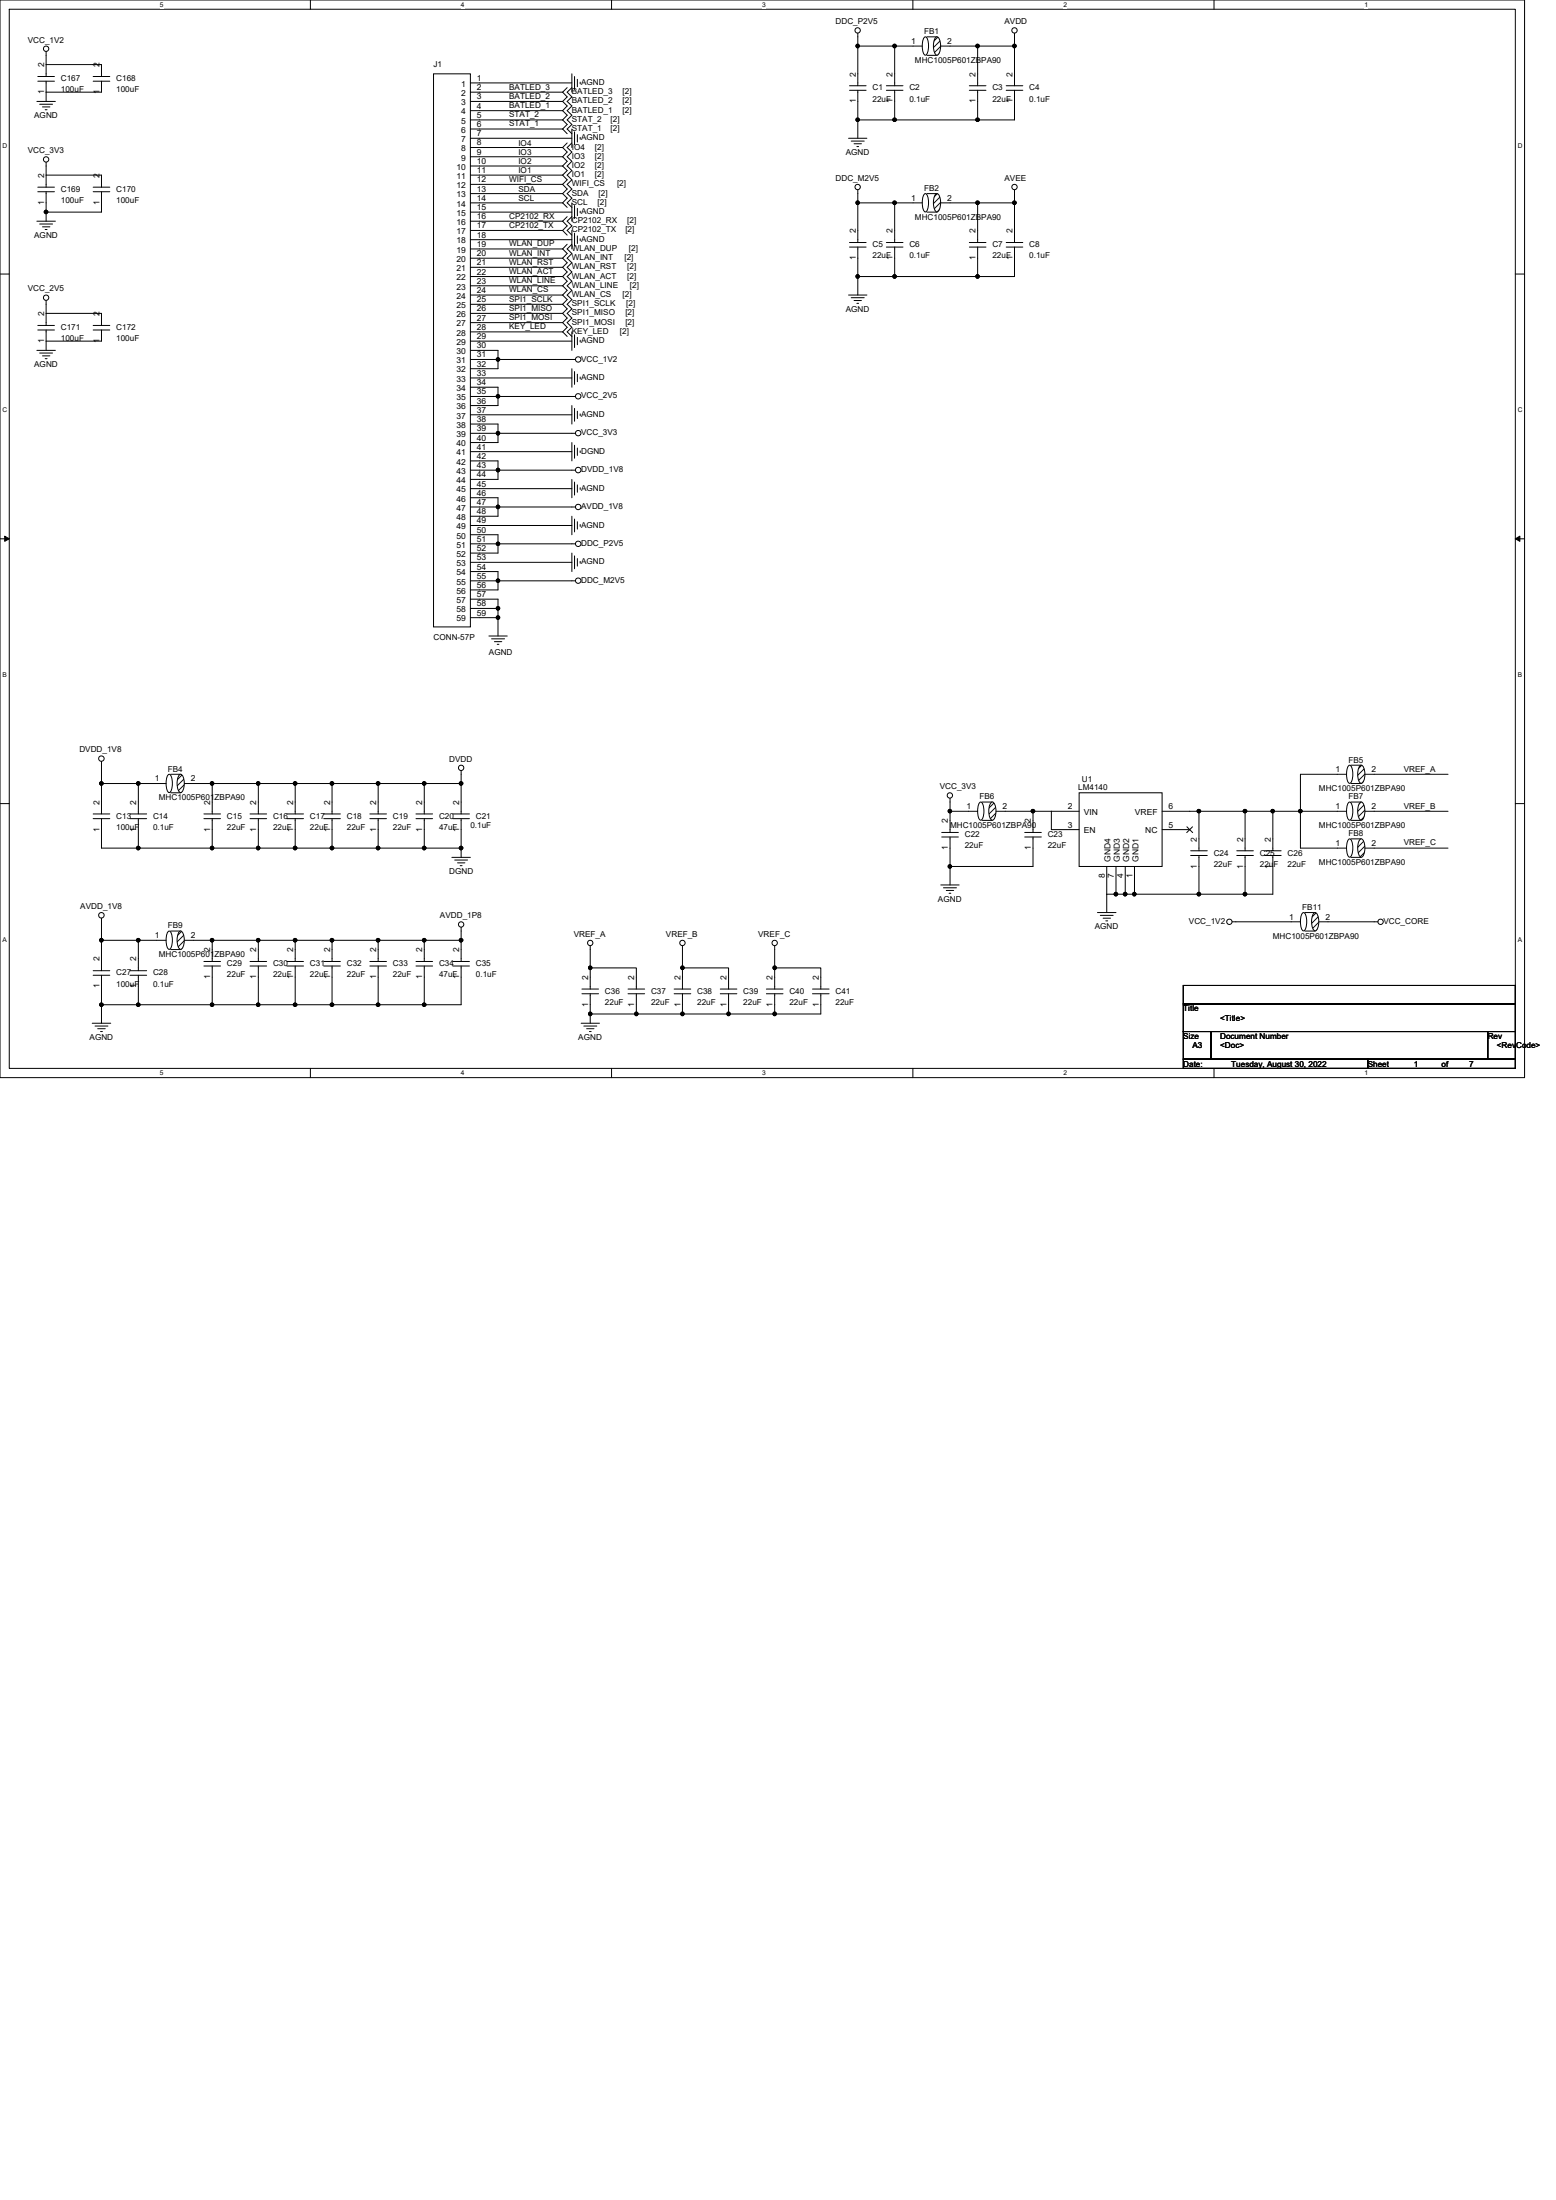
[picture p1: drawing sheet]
<svg xmlns="http://www.w3.org/2000/svg" width="210mm" height="297mm" viewBox="0 0 210 297" stroke-linecap="round" stroke-linejoin="round" font-family="sans-serif">
<path d="M0 0h205.7v145.5h-205.7zM1.2 1.2h203.3v143.1h-203.3z" fill="none" stroke="#000" stroke-width=".13"/>
<g fill="#fff">
<path d="M21.6 .1h.5v1h-.5z"/>
<path d="M21.6 144.4h.5v1h-.5z"/>
</g>
<path d="M41.9 0v1.2M41.9 144.3v1.2" fill="none" stroke="#000" stroke-width=".13"/>
<g fill="#fff">
<path d="M62.2 .1h.5v1h-.5z"/>
<path d="M62.2 144.4h.5v1h-.5z"/>
</g>
<path d="M82.5 0v1.2M82.5 144.3v1.2" fill="none" stroke="#000" stroke-width=".13"/>
<g fill="#fff">
<path d="M102.8 .1h.5v1h-.5z"/>
<path d="M102.8 144.4h.5v1h-.5z"/>
</g>
<path d="M123.2 0v1.2M123.2 144.3v1.2" fill="none" stroke="#000" stroke-width=".13"/>
<g fill="#fff">
<path d="M143.5 .1h.5v1h-.5z"/>
<path d="M143.5 144.4h.5v1h-.5z"/>
</g>
<path d="M163.8 0v1.2M163.8 144.3v1.2" fill="none" stroke="#000" stroke-width=".13"/>
<g fill="#fff">
<path d="M184.1 .1h.5v1h-.5z"/>
<path d="M184.1 144.4h.5v1h-.5z"/>
<path d="M.3 19.1h.7v1h-.7z"/>
<path d="M204.8 19.1h.6v1h-.6z"/>
<path d="M.3 54.9h.7v1h-.7z"/>
<path d="M204.8 54.9h.6v1h-.6z"/>
</g>
<path d="M0 37h1.2M204.5 37h1.2" fill="none" stroke="#000" stroke-width=".13"/>
<g fill="#fff">
<path d="M.3 90.6h.6v1h-.6z"/>
<path d="M204.8 90.6h.6v1h-.6z"/>
</g>
<path d="M0 72.7h1.2M204.5 72.7h1.2" fill="none" stroke="#000" stroke-width=".13"/>
<path d="M.6 72.4l.6 .3-.6 .4zM204.5 72.7l.6-.3v.7z" fill="#000" stroke="#000" stroke-width=".13"/>
<g fill="#fff">
<path d="M.3 126.4h.6v1h-.6z"/>
<path d="M204.8 126.4h.6v1h-.6z"/>
</g>
<g fill="none" stroke="#000" stroke-width=".13">
<path d="M5 13.7h2.5M5.1 10.3h2.2M5.1 11h2.2M5.4 14.1h1.7M5.7 14.4h1M6.1 14.8h.3M6.2 7v.5M6.2 11v1.4M6.2 8.7v1.6M76.5 11.8l-.6 .6 .6 .7-.6 .6 .6 .6-.6 .6 .6 .7-.6 .6 .6 .6-.6 .6 .6 .7M76.5 19.3l-.6 .6 .6 .6-.6 .7 .6 .6-.6 .6 .6 .6-.6 .6 .6 .7-.6 .6 .6 .6-.6 .6 .6 .7-.6 .6 .6 .6M77.2 17.4v2.5"/>
<path d="M77.2 10v2.4M77.2 11.8l-.7 .6 .7 .7-.7 .6 .7 .6-.7 .6 .7 .7-.7 .6 .7 .6-.7 .6 .7 .7M77.2 19.3l-.7 .6 .7 .6-.7 .7 .7 .6-.7 .6 .7 .6-.7 .6 .7 .7-.7 .6 .7 .6-.7 .6 .7 .7-.7 .6 .7 .6M77.5 17.8v1.7M77.5 10.3v1.8M77.9 18.2v1M77.9 10.7v1M78.3 18.5v.3M78.3 11.1v.2M114.5 18.7h2.5M114.9 19h1.7M115.3 19.4h.9"/>
<path d="M115.6 19.8h.3M115.8 4.5v.5M136.9 4.5v.5M5 29.9h2.5M5.1 25.3h2.2M5.1 25.9h2.2M5.4 30.2h1.7M5.7 30.6h1M6.1 31h.3M6.2 21.9v.5M6.2 25.9v1.5M6.2 23.6v1.7"/>
<path d="M76.5 29.3l-.6 .6 .6 .6-.6 .6 .6 .7M76.5 33l-.6 .6 .6 .6-.6 .7 .6 .6-.6 .6 .6 .6-.6 .6 .6 .7-.6 .6 .6 .6-.6 .6 .6 .6-.6 .7 .6 .6-.6 .6 .6 .6-.6 .7 .6 .6-.6 .6 .6 .6M77.2 31.1v2.5M77.2 27.4v2.5M77.2 29.3l-.7 .6 .7 .6-.7 .6 .7 .7M77.2 33l-.7 .6 .7 .6-.7 .7 .7 .6-.7 .6 .7 .6-.7 .6 .7 .7-.7 .6 .7 .6-.7 .6 .7 .6-.7 .7 .7 .6-.7 .6 .7 .6-.7 .7 .7 .6-.7 .6 .7 .6M77.5 31.5v1.7M77.5 27.7v1.8M77.9 31.9v1M77.9 28.1v1M78.3 32.2v.3M78.3 28.5v.2"/>
<path d="M114.5 39.8h2.5M115.8 25.6v.5M135.8 32.7h2.2M135.8 33.4h2.2M136.9 25.6v.5M136.9 33.4v1.5M136.9 31.1v1.6M5 47.3h2.5M5.1 43.9h2.2M5.1 44.6h2.2M5.4 47.7h1.7M5.7 48h1"/>
<path d="M6.1 48.4h.3M6.2 40.6v.5M6.2 44.6v1.5M6.2 42.3v1.6M77.2 59.8v2.4M77.2 54.8v2.5M77.2 49.8v2.5M77.2 44.8v2.5M77.2 53.5h.5M77.2 58.5h.5M77.2 48.5h.5M77.5 55.1v1.8"/>
<path d="M77.5 50.2v1.7M77.5 45.2v1.7M77.9 55.5v1M77.9 50.5v1M77.9 45.6v.9M78.3 55.9v.2M78.3 50.9v.3M78.3 45.9v.3M114.9 40.2h1.7M115.3 40.6h.9M115.6 41h.3M77.2 74.7v2.5"/>
<path d="M77.2 69.7v2.5M77.2 64.7v2.5M77.2 78.4h.5M77.2 73.4h.5M77.2 68.5h.5M77.2 63.5h.5M77.5 75.1v1.7M77.5 70.1v1.7M77.5 60.1v1.8M77.5 65.1v1.7M77.9 75.4v1M77.9 70.4v1"/>
<path d="M77.9 60.5v1M77.9 65.5v1M78.3 75.8v.3M78.3 70.8v.3M78.3 60.9v.2M78.3 65.8v.3M66 85.9h2.5M66.3 86.3h1.8M66.7 86.6h1M67.1 87h.2M0 108.5h1.2M12.6 109.9h2.2"/>
<path d="M12.6 110.5h2.2M13.7 102.8v.5M13.7 110.5v1.5M13.7 108.3v1.6M17.5 109.9h2.3M17.5 110.5h2.3M18.7 110.5v1.5M18.7 108.3v1.6M27.5 109.9h2.3M27.5 110.5h2.3M28.6 110.5v1.5M28.6 108.3v1.6"/>
<path d="M61 115.8h2.5M61.4 116.1h1.7M61.7 116.5h1M62.1 116.9h.3M62.2 104.1v.4M127 119.5h2.4M127.3 119.9h1.8M128.2 107.8v.5M141.9 109.5h3.7M141.9 112h3.7M145.6 107h11.2v10h-11.2zM149.4 117v3.7"/>
<path d="M150.6 117v3.7M151.8 117v3.7M153.1 117v3.7M156.8 112h3.7M156.8 109.5h3.7M160.2 111.6l.8 .8M160.9 111.6l-.8 .8M182 103.4l.1-.1a1.24 1.24 0 0 1 .5 1.2 1.24 1.24 0 0 1-.5 1.3 1.2 1.2 0 0 1-.4-1.3l.1-.8zM182.3 103.3h1.4M182.3 105.8h1.4M204.5 108.5h1.2M12.4 138.2h2.5"/>
<path d="M12.6 131.1h2.2M12.6 131.7h2.2M12.8 138.5h1.8M13.2 138.9h1M13.6 139.3h.2M13.7 124v.5M13.7 131.7v1.5M13.7 129.4v1.7M17.5 131.1h2.3M17.5 131.7h2.3M18.7 131.7v1.5M18.7 129.4v1.7"/>
<path d="M62.2 125.2v.5M78.4 138.2h2.5M78.8 138.5h1.7M79.2 138.9h1M79.5 139.3h.3M79.7 127.7v.5M92.1 127.7v.5M103.4 133.5h2.3M103.4 134.2h2.3M104.5 127.7v.5M104.5 134.2v1.5M104.5 131.9v1.6"/>
<path d="M109.6 133.5h2.3M109.6 134.2h2.3M110.8 134.2v1.5M110.8 131.9v1.6M127.7 120.2h1M128.1 120.6h.2M148.1 123.2h2.5M148.5 123.6h1.7M148.9 124h1M149.2 124.3h.3M159.7 133.1h44.8v2.5h-44.8zM159.7 135.6h44.8v3.7h-44.8z"/>
<path d="M159.7 139.3h3.7v3.7h-3.7zM163.4 139.3h37.4v3.7h-37.4zM166.3 124.5h.5M185.4 124.5h.5M200.8 139.3h3.7v3.7h-3.7zM159.7 143h24.9v1.3h-24.9zM184.6 143h19.9v1.3h-19.9z"/>
<circle cx="6.2" cy="6.6" r=".36"/>
<circle cx="115.7" cy="4.1" r=".36"/>
<circle cx="136.9" cy="4.1" r=".36"/>
<circle cx="6.2" cy="21.5" r=".36"/>
<circle cx="115.7" cy="25.2" r=".36"/>
<circle cx="136.9" cy="25.2" r=".36"/>
<circle cx="6.2" cy="40.2" r=".36"/>
<circle cx="78" cy="53.5" r=".37"/>
<circle cx="78" cy="58.5" r=".37"/>
<circle cx="78" cy="48.5" r=".37"/>
<circle cx="78" cy="63.5" r=".38"/>
<circle cx="78" cy="78.4" r=".37"/>
<circle cx="78" cy="73.4" r=".37"/>
<circle cx="78" cy="68.5" r=".37"/>
<circle cx="13.7" cy="102.4" r=".37"/>
<circle cx="62.2" cy="103.7" r=".36"/>
<circle cx="128.2" cy="107.4" r=".36"/>
<circle cx="13.7" cy="123.6" r=".38"/>
<circle cx="62.2" cy="124.8" r=".36"/>
<circle cx="79.6" cy="127.3" r=".36"/>
<circle cx="92.1" cy="127.3" r=".36"/>
<circle cx="104.5" cy="127.3" r=".36"/>
<circle cx="165.9" cy="124.5" r=".36"/>
<circle cx="186.3" cy="124.5" r=".36"/>
</g>
<path d="M183.5 103.4l.2-.1a1.19 1.19 0 0 1 .5 1.2 1.19 1.19 0 0 1-.5 1.3 1.16 1.16 0 0 1-.5-1.3l.1-.4z" fill-rule="evenodd" fill="#fff"/>
<path d="M183.5 103.4l.2-.1a1.19 1.19 0 0 1 .5 1.2 1.19 1.19 0 0 1-.5 1.3 1.16 1.16 0 0 1-.5-1.3l.1-.4z" fill-rule="evenodd" fill="#000" stroke="#000" stroke-width=".13"/>
<g fill="none" stroke="#000" stroke-width=".13">
<path d="M124.7 26.2l.2-.1a1.24 1.24 0 0 1 .4 1.3 1.29 1.29 0 0 1-.4 1.2 1.24 1.24 0 0 1-.4-1.2l.1-.9zM125.1 28.6h1.3M125.1 26.1h1.3M130.8 32.7h2.3M130.8 33.4h2.3M131.9 33.4v1.5M131.9 31.1v1.6M180.5 104.5h1.2M184.2 104.5h1.2M97.2 133.5h2.2M97.2 134.2h2.2M98.3 134.2v1.5"/>
<path d="M98.3 131.9v1.6"/>
</g>
<path d="M126.3 26.2l.1-.1a1.19 1.19 0 0 1 .5 1.3 1.24 1.24 0 0 1-.5 1.2 1.2 1.2 0 0 1-.4-1.2v-.5z" fill-rule="evenodd" fill="#fff"/>
<path d="M126.3 26.2l.1-.1a1.19 1.19 0 0 1 .5 1.3 1.24 1.24 0 0 1-.5 1.2 1.2 1.2 0 0 1-.4-1.2v-.5z" fill-rule="evenodd" fill="#000" stroke="#000" stroke-width=".13"/>
<path d="M123.2 27.4h1.3M127 27.4h1.2M175.7 123.3l.2-.1a1.24 1.24 0 0 1 .4 1.2 1.29 1.29 0 0 1-.4 1.3 1.24 1.24 0 0 1-.4-1.3l.1-.8zM176.1 125.7h1.4M176.1 123.2h1.4" fill="none" stroke="#000" stroke-width=".13"/>
<path d="M177.3 123.3l.2-.1a1.19 1.19 0 0 1 .5 1.2 1.24 1.24 0 0 1-.5 1.3 1.2 1.2 0 0 1-.5-1.3v-.4z" fill-rule="evenodd" fill="#fff"/>
<path d="M177.3 123.3l.2-.1a1.19 1.19 0 0 1 .5 1.2 1.24 1.24 0 0 1-.5 1.3 1.2 1.2 0 0 1-.5-1.3v-.4z" fill-rule="evenodd" fill="#000" stroke="#000" stroke-width=".13"/>
<g fill="none" stroke="#000" stroke-width=".13">
<path d="M135.8 11.6h2.2M135.8 12.2h2.2M136.9 12.2v1.5M136.9 10v1.6M114.6 32.7h2.3M114.6 33.4h2.3M115.8 33.4v1.5M115.8 31.1v1.6M119.6 32.7h2.3M119.6 33.4h2.3M120.7 33.4v1.5M120.7 31.1v1.6"/>
<path d="M132.2 108.4l.2-.1a1.24 1.24 0 0 1 .4 1.2 1.24 1.24 0 0 1-.4 1.2 1.2 1.2 0 0 1-.5-1.2l.1-.9zM132.5 110.8h1.4M132.5 108.3h1.4M138.3 112.4h2.2M138.3 113h2.2M139.4 113v1.5M139.4 110.8v1.6M166.9 114.9h2.2M166.9 115.5h2.2M168 115.5v1.5M168 113.3v1.6M170.6 114.9h2.3"/>
<path d="M170.6 115.5h2.3M171.8 115.5v1.5M171.8 113.3v1.6M78.5 133.5h2.3M78.5 134.2h2.3M79.7 134.2v1.5M79.7 131.9v1.6M84.8 133.5h2.2M84.8 134.2h2.2M85.9 134.2v1.5M85.9 131.9v1.6M91 133.5h2.2"/>
<path d="M91 134.2h2.2M92.1 134.2v1.5M92.1 131.9v1.6M174.2 124.5h1.3M178 124.5h1.2"/>
</g>
<path d="M133.7 108.4l.2-.1a1.19 1.19 0 0 1 .5 1.2 1.19 1.19 0 0 1-.5 1.2 1.16 1.16 0 0 1-.5-1.2l.1-.5z" fill-rule="evenodd" fill="#fff"/>
<path d="M133.7 108.4l.2-.1a1.19 1.19 0 0 1 .5 1.2 1.19 1.19 0 0 1-.5 1.2 1.16 1.16 0 0 1-.5-1.2l.1-.5z" fill-rule="evenodd" fill="#000" stroke="#000" stroke-width=".13"/>
<g fill="none" stroke="#000" stroke-width=".13">
<path d="M124.7 5.1l.2-.1a1.24 1.24 0 0 1 .4 1.2 1.29 1.29 0 0 1-.4 1.3 1.24 1.24 0 0 1-.4-1.3l.1-.9zM125.1 7.5h1.3M125.1 5h1.3M130.8 11.6h2.3M130.8 12.2h2.3M131.9 12.2v1.5M131.9 10v1.6M127.1 112.4h2.2M127.1 113h2.2M128.2 113v1.5M128.2 110.8v1.6M130.7 109.5h1.2"/>
<path d="M134.4 109.5h1.3M160.7 114.9h2.2M160.7 115.5h2.2M161.8 115.5v1.5M161.8 113.3v1.6"/>
</g>
<path d="M126.3 5.1l.1-.1a1.19 1.19 0 0 1 .5 1.2 1.24 1.24 0 0 1-.5 1.3 1.2 1.2 0 0 1-.4-1.3v-.5z" fill-rule="evenodd" fill="#fff"/>
<path d="M126.3 5.1l.1-.1a1.19 1.19 0 0 1 .5 1.2 1.24 1.24 0 0 1-.5 1.3 1.2 1.2 0 0 1-.4-1.3v-.5z" fill-rule="evenodd" fill="#000" stroke="#000" stroke-width=".13"/>
<g fill="none" stroke="#000" stroke-width=".13">
<path d="M12.6 10.3h2.2M12.6 11h2.2M13.7 11v1.4M13.7 8.7v1.6M58.5 10h5v74.6h-5zM63.5 11.2h1.2M63.5 12.4h1.2M63.5 13.7h1.2M63.5 14.9h1.2M63.5 16.2h1.2M63.5 17.4h1.2M63.5 18.7h1.2"/>
<path d="M63.5 19.9h1.2M114.6 11.6h2.3M114.6 12.2h2.3M115.8 12.2v1.5M115.8 10v1.6M119.6 11.6h2.3M119.6 12.2h2.3M120.7 12.2v1.5M120.7 10v1.6M123.2 6.2h1.3M127 6.2h1.2M12.6 25.3h2.2"/>
<path d="M12.6 25.9h2.2M13.7 25.9v1.5M13.7 23.6v1.7M63.5 22.4h1.2M63.5 23.6h1.2M63.5 24.9h1.2M63.5 26.1h1.2M63.5 27.4h1.2M63.5 28.6h1.2M63.5 29.9h1.2M63.5 31.1h1.2M63.5 32.4h1.2"/>
<path d="M63.5 33.6h1.2M63.5 34.9h1.2M63.5 36.1h1.2M63.5 37.3h1.2M63.5 38.6h1.2M63.5 39.8h1.2M63.5 21.2h1.2M12.6 43.9h2.2M12.6 44.6h2.2M13.7 44.6v1.5M13.7 42.3v1.6M63.5 41.1h1.2"/>
<path d="M63.5 42.3h1.2M63.5 43.6h1.2M63.5 44.8h1.2M63.5 46.1h1.2M63.5 47.3h1.2M63.5 48.5h1.2M63.5 49.8h1.2M63.5 51h1.2M63.5 52.3h1.2M63.5 53.5h1.2M63.5 54.8h1.2M63.5 56h1.2"/>
<path d="M63.5 57.3h1.2M63.5 58.5h1.2M63.5 59.8h1.2M63.5 61h1.2M63.5 62.2h1.2M63.5 63.5h1.2M63.5 64.7h1.2M63.5 66h1.2M63.5 67.2h1.2M63.5 68.5h1.2M63.5 69.7h1.2M63.5 71h1.2"/>
<path d="M63.5 72.2h1.2M63.5 73.4h1.2M63.5 74.7h1.2M63.5 75.9h1.2M63.5 77.2h1.2M63.5 78.4h1.2M63.5 79.7h1.2M63.5 80.9h1.2M63.5 82.1h1.2M63.5 83.4h1.2M43.7 109.9h2.2M43.7 110.5h2.2"/>
<path d="M44.8 110.5v1.5M44.8 108.3v1.6M49.9 109.9h2.3M49.9 110.5h2.3M51 110.5v1.5M51 108.3v1.6M56.1 109.9h2.3M56.1 110.5h2.3M57.3 110.5v1.5M57.3 108.3v1.6M61.1 109.9h2.3M61.1 110.5h2.3"/>
<path d="M62.2 110.5v1.5M62.2 108.3v1.6M182 108.4l.1-.1a1.24 1.24 0 0 1 .5 1.2 1.24 1.24 0 0 1-.5 1.2 1.2 1.2 0 0 1-.4-1.2l.1-.9zM182.3 108.3h1.4M182.3 110.8h1.4M38.7 129.8h2.3M38.7 130.4h2.3M39.8 130.4v1.5M39.8 128.2v1.6M43.7 129.8h2.2M43.7 130.4h2.2M44.8 130.4v1.5"/>
<path d="M44.8 128.2v1.6M49.9 129.8h2.3M49.9 130.4h2.3M51 130.4v1.5M51 128.2v1.6M56.1 129.8h2.3M56.1 130.4h2.3M57.3 130.4v1.5M57.3 128.2v1.6M61.1 129.8h2.3M61.1 130.4h2.3M62.2 130.4v1.5"/>
<path d="M62.2 128.2v1.6"/>
</g>
<path d="M183.5 108.4l.2-.1a1.19 1.19 0 0 1 .5 1.2 1.19 1.19 0 0 1-.5 1.2 1.16 1.16 0 0 1-.5-1.2l.1-.5z" fill-rule="evenodd" fill="#fff"/>
<path d="M183.5 108.4l.2-.1a1.19 1.19 0 0 1 .5 1.2 1.19 1.19 0 0 1-.5 1.2 1.16 1.16 0 0 1-.5-1.2l.1-.5z" fill-rule="evenodd" fill="#000" stroke="#000" stroke-width=".13"/>
<path d="M180.5 109.5h1.2M182 113.4l.1-.1a1.24 1.24 0 0 1 .5 1.2 1.29 1.29 0 0 1-.5 1.2 1.24 1.24 0 0 1-.4-1.2l.1-.9zM182.3 113.3h1.4M182.3 115.8h1.4M184.2 109.5h1.2" fill="none" stroke="#000" stroke-width=".13"/>
<path d="M183.5 113.4l.2-.1a1.19 1.19 0 0 1 .5 1.2 1.24 1.24 0 0 1-.5 1.2 1.2 1.2 0 0 1-.5-1.2l.1-.5z" fill-rule="evenodd" fill="#fff"/>
<path d="M183.5 113.4l.2-.1a1.19 1.19 0 0 1 .5 1.2 1.24 1.24 0 0 1-.5 1.2 1.2 1.2 0 0 1-.5-1.2l.1-.5z" fill-rule="evenodd" fill="#000" stroke="#000" stroke-width=".13"/>
<path d="M180.5 114.5h1.2M184.2 114.5h1.2M22.7 125.8l.1-.1a1.24 1.24 0 0 1 .5 1.2 1.29 1.29 0 0 1-.5 1.3 1.24 1.24 0 0 1-.4-1.3l.1-.8zM23 125.7h1.4M23 128.2h1.4" fill="none" stroke="#000" stroke-width=".13"/>
<path d="M24.2 125.8l.2-.1a1.19 1.19 0 0 1 .5 1.2 1.24 1.24 0 0 1-.5 1.3 1.2 1.2 0 0 1-.5-1.3v-.4z" fill-rule="evenodd" fill="#fff"/>
<path d="M24.2 125.8l.2-.1a1.19 1.19 0 0 1 .5 1.2 1.24 1.24 0 0 1-.5 1.3 1.2 1.2 0 0 1-.5-1.3v-.4z" fill-rule="evenodd" fill="#000" stroke="#000" stroke-width=".13"/>
<g fill="none" stroke="#000" stroke-width=".13">
<path d="M22.7 104.6l.1-.1a1.24 1.24 0 0 1 .5 1.3 1.29 1.29 0 0 1-.5 1.2 1.24 1.24 0 0 1-.4-1.2l.1-.9zM23 104.5h1.4M23 107h1.4M38.7 109.9h2.3M38.7 110.5h2.3M39.8 110.5v1.5M39.8 108.3v1.6M21.2 127h1.2M24.9 127h1.2M33.7 129.8h2.3M33.7 130.4h2.3M34.9 130.4v1.5"/>
<path d="M34.9 128.2v1.6"/>
</g>
<path d="M24.2 104.6l.2-.1a1.19 1.19 0 0 1 .5 1.3 1.24 1.24 0 0 1-.5 1.2 1.2 1.2 0 0 1-.5-1.2v-.5z" fill-rule="evenodd" fill="#fff"/>
<g fill="#000" stroke="#000" stroke-width=".13">
<path d="M24.2 104.6l.2-.1a1.19 1.19 0 0 1 .5 1.3 1.24 1.24 0 0 1-.5 1.2 1.2 1.2 0 0 1-.5-1.2v-.5z" fill-rule="evenodd"/>
<circle cx="115.7" cy="6.2" r=".24"/>
<circle cx="115.7" cy="16.2" r=".23"/>
<circle cx="120.7" cy="6.2" r=".24"/>
<circle cx="120.7" cy="16.2" r=".24"/>
<circle cx="131.9" cy="6.2" r=".24"/>
<circle cx="131.9" cy="16.2" r=".24"/>
<circle cx="136.9" cy="6.2" r=".24"/>
<circle cx="6.2" cy="28.6" r=".24"/>
<circle cx="115.7" cy="27.4" r=".24"/>
<circle cx="115.7" cy="37.3" r=".24"/>
<circle cx="120.7" cy="27.4" r=".24"/>
<circle cx="120.7" cy="37.3" r=".24"/>
<circle cx="131.9" cy="27.4" r=".24"/>
<circle cx="131.9" cy="37.3" r=".24"/>
<circle cx="136.9" cy="27.4" r=".24"/>
<circle cx="67.2" cy="58.5" r=".24"/>
<circle cx="67.2" cy="48.5" r=".23"/>
<circle cx="67.2" cy="53.5" r=".23"/>
<circle cx="67.2" cy="68.4" r=".24"/>
<circle cx="67.2" cy="63.5" r=".24"/>
<circle cx="67.2" cy="73.4" r=".23"/>
<circle cx="67.2" cy="78.4" r=".23"/>
<circle cx="67.2" cy="83.4" r=".24"/>
<circle cx="67.2" cy="82.1" r=".24"/>
<circle cx="13.7" cy="105.8" r=".24"/>
<circle cx="18.7" cy="105.8" r=".24"/>
<circle cx="18.7" cy="114.5" r=".24"/>
<circle cx="28.6" cy="114.5" r=".24"/>
<circle cx="28.6" cy="105.8" r=".24"/>
<circle cx="34.8" cy="114.5" r=".24"/>
<circle cx="34.8" cy="105.8" r=".24"/>
<circle cx="39.8" cy="114.5" r=".24"/>
<circle cx="39.8" cy="105.8" r=".24"/>
<circle cx="44.8" cy="114.5" r=".24"/>
<circle cx="44.8" cy="105.8" r=".24"/>
<circle cx="51" cy="114.5" r=".24"/>
<circle cx="51" cy="105.8" r=".24"/>
<circle cx="57.2" cy="114.5" r=".24"/>
<circle cx="57.2" cy="105.8" r=".24"/>
<circle cx="62.2" cy="105.8" r=".24"/>
<circle cx="62.2" cy="114.5" r=".24"/>
<circle cx="128.2" cy="109.5" r=".23"/>
<circle cx="128.2" cy="117" r=".23"/>
<circle cx="139.4" cy="109.5" r=".24"/>
<circle cx="161.8" cy="109.5" r=".24"/>
<circle cx="168" cy="109.5" r=".24"/>
<circle cx="171.7" cy="109.5" r=".23"/>
<circle cx="175.5" cy="109.5" r=".24"/>
<circle cx="13.7" cy="126.9" r=".24"/>
<circle cx="13.7" cy="135.7" r=".24"/>
<circle cx="18.7" cy="126.9" r=".24"/>
<circle cx="18.7" cy="135.7" r=".24"/>
<circle cx="28.6" cy="126.9" r=".24"/>
<circle cx="28.6" cy="135.7" r=".23"/>
<circle cx="34.8" cy="126.9" r=".24"/>
<circle cx="34.8" cy="135.7" r=".23"/>
<circle cx="39.8" cy="126.9" r=".24"/>
<circle cx="39.8" cy="135.7" r=".24"/>
<circle cx="44.8" cy="126.9" r=".24"/>
<circle cx="44.8" cy="135.7" r=".24"/>
<circle cx="51" cy="126.9" r=".24"/>
<circle cx="51" cy="135.7" r=".24"/>
<circle cx="57.2" cy="126.9" r=".24"/>
<circle cx="57.2" cy="135.7" r=".24"/>
<circle cx="62.2" cy="126.9" r=".24"/>
<circle cx="79.6" cy="136.9" r=".24"/>
<circle cx="79.6" cy="130.7" r=".24"/>
<circle cx="85.9" cy="136.9" r=".24"/>
<circle cx="92.1" cy="130.7" r=".24"/>
<circle cx="92.1" cy="136.9" r=".24"/>
<circle cx="98.3" cy="136.9" r=".24"/>
<circle cx="104.5" cy="130.7" r=".24"/>
<circle cx="104.5" cy="136.9" r=".24"/>
<circle cx="150.6" cy="120.7" r=".24"/>
<circle cx="151.8" cy="120.7" r=".24"/>
<circle cx="153.1" cy="120.7" r=".24"/>
<circle cx="161.8" cy="120.7" r=".24"/>
<circle cx="168" cy="120.7" r=".24"/>
</g>
<g fill="none" stroke="#000" stroke-width=".13">
<path d="M6.2 7.5v1.2h7.5M13.7 12.4h-7.5v1.3M64.7 11.2h12.5M64.7 12.4h11.2M64.7 13.7h11.2M64.7 14.9h11.2M64.7 16.2h11.2M64.7 17.4h11.2M64.7 18.7h12.5M64.7 19.9h11.2M115.8 5v1.2M115.8 6.2v3.8"/>
<path d="M115.8 13.7v2.5M115.8 16.2v2.5M115.8 6.2h4.9M115.8 16.2h4.9M120.7 6.2h2.5M120.7 6.2v3.8M120.7 16.2h11.2M120.7 13.7v2.5M128.2 6.2h3.7M131.9 6.2v3.8M131.9 6.2h5M131.9 13.7v2.5"/>
<path d="M136.9 6.2v3.8M136.9 5v1.2M136.9 13.7v2.5h-5M6.2 22.4v1.2h7.5M6.2 28.6v1.3M6.2 27.4v1.2h7.5v-1.2M64.7 21.2h11.2M64.7 22.4h11.2M64.7 23.6h11.2M64.7 24.9h11.2M64.7 26.1h11.2M64.7 27.4h11.2"/>
<path d="M64.7 28.6h12.5M64.7 29.9h11.2M64.7 31.1h11.2M64.7 32.4h12.5M64.7 33.6h11.2M64.7 34.9h11.2M64.7 36.1h11.2M64.7 37.3h11.2M64.7 38.6h11.2M64.7 39.8h11.2M115.8 26.1v1.3M115.8 27.4v3.7"/>
<path d="M115.8 27.4h4.9M115.8 34.9v2.4M115.8 37.3v2.5M115.8 37.3h4.9M120.7 27.4h2.5M120.7 27.4v3.7M120.7 37.3h11.2M120.7 34.9v2.4M128.2 27.4h3.7M131.9 27.4v3.7M131.9 34.9v2.4M131.9 27.4h5"/>
<path d="M136.9 26.1v1.3M136.9 27.4v3.7M136.9 34.9v2.4h-5M6.2 41.1v1.2h7.5M13.7 46.1h-7.5v1.2M64.7 56h12.5M64.7 51h12.5M64.7 46.1h12.5M64.7 41.1h11.2M64.7 42.3h11.2M64.7 43.6h11.2M64.7 44.8h11.2"/>
<path d="M64.7 58.5h2.5M64.7 57.3h2.5v1.2M64.7 53.5h2.5v1.3h-2.5M64.7 52.3h2.5v1.2h10M64.7 48.5h2.5v1.3h-2.5M64.7 47.3h2.5v1.2h10M67.2 58.5h10M67.2 58.5v1.3h-2.5M64.7 75.9h12.5M64.7 71h12.5M64.7 61h12.5M64.7 66h12.5"/>
<path d="M64.7 78.4h2.5v1.3h-2.5M64.7 77.2h2.5v1.2h10M64.7 73.4h2.5M64.7 72.2h2.5v1.2M64.7 68.5h2.5v1.2h-2.5M64.7 67.2h2.5v1.3h10M64.7 63.5h2.5v1.2h-2.5M64.7 62.2h2.5v1.3h10M67.2 73.4h10M67.2 73.4v1.3h-2.5M64.7 82.1h2.5v1.3M64.7 83.4h2.5v2.5"/>
<path d="M64.7 80.9h2.5v1.2M13.7 105.8h5M13.7 103.3v2.5M13.7 105.8v2.5M13.7 112v2.5h5M18.7 105.8v2.5M18.7 112v2.5M18.7 105.8h3.7M18.7 114.5h9.9M24.9 105.8h3.7M28.6 105.8h6.3M28.6 114.5h6.3"/>
<path d="M28.6 105.8v2.5M28.6 112v2.5M33.7 109.9h2.3M33.7 110.5h2.3M34.9 105.8h4.9M34.9 114.5h4.9M34.9 110.5v4M34.9 105.8v4.1M39.8 105.8h5M39.8 114.5h5M39.8 105.8v2.5M39.8 112v2.5"/>
<path d="M44.8 112v2.5M44.8 105.8h6.2M44.8 105.8v2.5M44.8 114.5h6.2M51 105.8v2.5M51 105.8h6.3M51 112v2.5M51 114.5h6.3M57.3 114.5h4.9M57.3 105.8v2.5M57.3 112v2.5M57.3 105.8h4.9"/>
<path d="M62.2 104.5v1.3M62.2 114.5v1.3M62.2 105.8v2.5M62.2 112v2.5M128.2 108.3v1.2M128.2 109.5h2.5M128.2 114.5v2.5M128.2 109.5v1.3M128.2 117v2.5M135.7 109.5h3.7M139.4 109.5v1.3M139.4 109.5h2.5v2.5"/>
<path d="M139.4 114.5v2.5h-11.2M160.5 109.5h1.3M161.8 109.5v3.8M161.8 117v3.7M161.8 109.5h6.2M168 109.5h3.8M168 117v3.7M168 109.5v3.8M171.8 109.5h3.7M171.8 109.5v3.8M171.8 117v3.7h-3.8M175.5 109.5v5h5"/>
<path d="M175.5 109.5h5M180.5 104.5h-5v5M185.4 104.5h10M185.4 109.5h10M185.4 114.5h10M13.7 135.7h5M13.7 133.2v2.5M13.7 135.7v2.5M13.7 127h5M13.7 124.5v2.5M13.7 127v2.4M18.7 133.2v2.5"/>
<path d="M18.7 127v2.4M18.7 127h2.5M18.7 135.7h9.9M26.1 127h2.5M27.5 129.8h2.3M27.5 130.4h2.3M28.6 127h6.3M28.6 135.7h6.3M28.6 130.4v5.3M28.6 127v2.8M34.9 131.9v3.8M34.9 127h4.9"/>
<path d="M34.9 135.7h4.9M34.9 127v1.2M39.8 131.9v3.8M39.8 127h5M39.8 135.7h5M39.8 127v1.2M44.8 131.9v3.8M44.8 127v1.2M44.8 127h6.2M44.8 135.7h6.2M51 131.9v3.8M51 127v1.2"/>
<path d="M51 127h6.3M51 135.7h6.3M57.3 131.9v3.8M57.3 127v1.2M57.3 127h4.9M62.2 125.7v1.3M62.2 131.9v3.8h-4.9M62.2 127v1.2M79.7 128.2v2.5M79.7 135.7v1.2M79.7 130.7h6.2v1.2M79.7 130.7v1.2"/>
<path d="M79.7 136.9h6.2M79.7 136.9v1.3M85.9 135.7v1.2M85.9 136.9h6.2M92.1 135.7v1.2M92.1 128.2v2.5M92.1 130.7v1.2M92.1 136.9h6.2M92.1 130.7h6.2v1.2M98.3 135.7v1.2M98.3 136.9h6.2M104.5 135.7v1.2"/>
<path d="M104.5 128.2v2.5M104.5 130.7h6.3v1.2M104.5 130.7v1.2M110.8 135.7v1.2h-6.3M161.8 120.7h6.2M161.8 120.7h-12.4v2.5M166.8 124.5h7.4M179.2 124.5h6.2"/>
</g>
<g font-size="1.1">
<text x="3.7" y="5.8">VCC_1V2</text>
<text x="112.8" y="3.3">DDC_P2V5</text>
<text x="123" y="5.9">1</text>
<text x="124.7" y="4.6">FB1</text>
<text x="127.8" y="5.9">2</text>
<text x="135.6" y="3.3">AVDD</text>
<text x="5.9" y="9.1" transform="rotate(-90 5.9 9.1)">2</text>
<text x="8.2" y="11">C167</text>
<text x="13.4" y="9.1" transform="rotate(-90 13.4 9.1)">2</text>
<text x="15.7" y="11">C168</text>
<text x="58.5" y="9.1">J1</text>
<text x="62.2" y="11.7">1</text>
<text x="64.3" y="10.9">1</text>
<text x="78.4" y="11.5">AGND</text>
<text x="115.5" y="10.3" transform="rotate(-90 115.5 10.3)">2</text>
<text x="120.5" y="10.3" transform="rotate(-90 120.5 10.3)">2</text>
<text x="123.5" y="8.5">MHC1005P601ZBPA90</text>
<text x="131.7" y="10.3" transform="rotate(-90 131.7 10.3)">2</text>
<text x="136.6" y="10.3" transform="rotate(-90 136.6 10.3)">2</text>
<text x="4.6" y="16">AGND</text>
<text x="5.9" y="12.7" transform="rotate(-90 5.9 12.7)">1</text>
<text x="8.2" y="12.5">100uF</text>
<text x="13.4" y="12.7" transform="rotate(-90 13.4 12.7)">1</text>
<text x="15.7" y="12.5">100uF</text>
<text x="62.2" y="13">2</text>
<text x="62.2" y="14.2">3</text>
<text x="62.2" y="15.5">4</text>
<text x="62.2" y="16.7">5</text>
<text x="62.2" y="17.9">6</text>
<text x="64.3" y="12.2">2</text>
<text x="64.3" y="13.4">3</text>
<text x="64.3" y="14.7">4</text>
<text x="64.3" y="15.9">5</text>
<text x="64.3" y="17.1">6</text>
<text x="68.7" y="12.1">BATLED_3</text>
<text x="68.7" y="13.3">BATLED_2</text>
<text x="68.7" y="14.6">BATLED_1</text>
<text x="68.7" y="15.8">STAT_2</text>
<text x="68.7" y="17.1">STAT_1</text>
<text x="77.2" y="15.2">BATLED_1</text>
<text x="77.2" y="14">BATLED_2</text>
<text x="77.2" y="12.7">BATLED_3</text>
<text x="77.2" y="17.7">STAT_1</text>
<text x="77.2" y="16.4">STAT_2</text>
<text x="82.4" y="17.7">[2]</text>
<text x="82.4" y="16.4">[2]</text>
<text x="84" y="15.2">[2]</text>
<text x="84" y="14">[2]</text>
<text x="84" y="12.7">[2]</text>
<text x="115.5" y="13.9" transform="rotate(-90 115.5 13.9)">1</text>
<text x="117.8" y="12.2">C1</text>
<text x="117.8" y="13.7">22uF</text>
<text x="120.5" y="13.9" transform="rotate(-90 120.5 13.9)">1</text>
<text x="122.7" y="12.2">C2</text>
<text x="122.7" y="13.7">0.1uF</text>
<text x="131.7" y="13.9" transform="rotate(-90 131.7 13.9)">1</text>
<text x="133.9" y="12.2">C3</text>
<text x="133.9" y="13.7">22uF</text>
<text x="136.6" y="13.9" transform="rotate(-90 136.6 13.9)">1</text>
<text x="138.9" y="12.2">C4</text>
<text x="138.9" y="13.7">0.1uF</text>
<text x="3.7" y="20.7">VCC_3V3</text>
<text x="61.6" y="22.9">10</text>
<text x="62.2" y="19.2">7</text>
<text x="62.2" y="20.4">8</text>
<text x="62.2" y="21.7">9</text>
<text x="64.3" y="18.4">7</text>
<text x="64.3" y="19.6">8</text>
<text x="64.3" y="20.9">9</text>
<text x="64.3" y="22.1">10</text>
<text x="64.3" y="23.4">11</text>
<text x="70" y="19.7">IO4</text>
<text x="70" y="20.9">IO3</text>
<text x="70" y="22.2">IO2</text>
<text x="70" y="23.4">IO1</text>
<text x="77.2" y="23.9">IO1</text>
<text x="77.2" y="22.7">IO2</text>
<text x="77.2" y="21.4">IO3</text>
<text x="77.2" y="20.2">IO4</text>
<text x="78.4" y="18.9">AGND</text>
<text x="80.3" y="23.9">[2]</text>
<text x="80.3" y="22.7">[2]</text>
<text x="80.3" y="21.4">[2]</text>
<text x="80.3" y="20.2">[2]</text>
<text x="114.1" y="20.9">AGND</text>
<text x="5.9" y="27.6" transform="rotate(-90 5.9 27.6)">1</text>
<text x="5.9" y="24" transform="rotate(-90 5.9 24)">2</text>
<text x="8.2" y="25.9">C169</text>
<text x="8.2" y="27.4">100uF</text>
<text x="13.4" y="27.6" transform="rotate(-90 13.4 27.6)">1</text>
<text x="13.4" y="24" transform="rotate(-90 13.4 24)">2</text>
<text x="15.7" y="25.9">C170</text>
<text x="15.7" y="27.4">100uF</text>
<text x="61.6" y="24.2">11</text>
<text x="61.6" y="25.4">12</text>
<text x="61.6" y="26.6">13</text>
<text x="61.6" y="27.9">14</text>
<text x="61.6" y="29.1">15</text>
<text x="64.3" y="24.6">12</text>
<text x="64.3" y="25.9">13</text>
<text x="64.3" y="27.1">14</text>
<text x="64.3" y="28.4">15</text>
<text x="64.3" y="29.6">16</text>
<text x="68.7" y="24.5">WIFI_CS</text>
<text x="68.7" y="29.5">CP2102_RX</text>
<text x="70" y="25.9">SDA</text>
<text x="70" y="27.1">SCL</text>
<text x="77.2" y="26.4">SDA</text>
<text x="77.2" y="27.7">SCL</text>
<text x="77.2" y="25.2">WIFI_CS</text>
<text x="78.4" y="28.9">AGND</text>
<text x="80.6" y="27.7">[2]</text>
<text x="80.8" y="26.4">[2]</text>
<text x="83.3" y="25.2">[2]</text>
<text x="112.8" y="24.4">DDC_M2V5</text>
<text x="123" y="27.1">1</text>
<text x="123.5" y="29.7">MHC1005P601ZBPA90</text>
<text x="124.7" y="25.8">FB2</text>
<text x="127.8" y="27.1">2</text>
<text x="135.6" y="24.4">AVEE</text>
<text x="4.6" y="32.1">AGND</text>
<text x="61.6" y="30.4">16</text>
<text x="61.6" y="31.6">17</text>
<text x="61.6" y="32.9">18</text>
<text x="61.6" y="34.1">19</text>
<text x="61.6" y="35.4">20</text>
<text x="64.3" y="30.8">17</text>
<text x="64.3" y="32.1">18</text>
<text x="64.3" y="33.3">19</text>
<text x="64.3" y="34.6">20</text>
<text x="64.3" y="35.8">21</text>
<text x="68.7" y="30.8">CP2102_TX</text>
<text x="68.7" y="33.3">WLAN_DUP</text>
<text x="68.7" y="34.5">WLAN_INT</text>
<text x="68.7" y="35.7">WLAN_RST</text>
<text x="77.2" y="30.1">CP2102_RX</text>
<text x="77.2" y="31.4">CP2102_TX</text>
<text x="77.2" y="35.1">WLAN_INT</text>
<text x="77.2" y="33.9">WLAN_DUP</text>
<text x="78.4" y="32.6">AGND</text>
<text x="84.3" y="35.1">[2]</text>
<text x="84.4" y="31.4">[2]</text>
<text x="84.6" y="30.1">[2]</text>
<text x="84.9" y="33.9">[2]</text>
<text x="115.5" y="35.1" transform="rotate(-90 115.5 35.1)">1</text>
<text x="115.5" y="31.5" transform="rotate(-90 115.5 31.5)">2</text>
<text x="117.8" y="33.4">C5</text>
<text x="117.8" y="34.9">22uF</text>
<text x="120.5" y="35.1" transform="rotate(-90 120.5 35.1)">1</text>
<text x="120.5" y="31.5" transform="rotate(-90 120.5 31.5)">2</text>
<text x="122.7" y="33.4">C6</text>
<text x="122.7" y="34.9">0.1uF</text>
<text x="131.7" y="35.1" transform="rotate(-90 131.7 35.1)">1</text>
<text x="131.7" y="31.5" transform="rotate(-90 131.7 31.5)">2</text>
<text x="133.9" y="33.4">C7</text>
<text x="133.9" y="34.9">22uF</text>
<text x="136.6" y="35.1" transform="rotate(-90 136.6 35.1)">1</text>
<text x="136.6" y="31.5" transform="rotate(-90 136.6 31.5)">2</text>
<text x="138.9" y="33.4">C8</text>
<text x="138.9" y="34.9">0.1uF</text>
<text x="3.7" y="39.3">VCC_2V5</text>
<text x="61.6" y="36.6">21</text>
<text x="61.6" y="37.8">22</text>
<text x="61.6" y="39.1">23</text>
<text x="61.6" y="40.3">24</text>
<text x="61.6" y="41.6">25</text>
<text x="64.3" y="37.1">22</text>
<text x="64.3" y="38.3">23</text>
<text x="64.3" y="39.6">24</text>
<text x="64.3" y="40.8">25</text>
<text x="68.7" y="37">WLAN_ACT</text>
<text x="68.7" y="38.2">WLAN_LINE</text>
<text x="68.7" y="39.5">WLAN_CS</text>
<text x="68.7" y="40.7">SPI1_SCLK</text>
<text x="68.7" y="42">SPI1_MISO</text>
<text x="77.2" y="41.3">SPI1_SCLK</text>
<text x="77.2" y="40.1">WLAN_CS</text>
<text x="77.2" y="38.9">WLAN_LINE</text>
<text x="77.2" y="37.6">WLAN_ACT</text>
<text x="77.2" y="36.4">WLAN_RST</text>
<text x="84" y="40.1">[2]</text>
<text x="84.5" y="41.3">[2]</text>
<text x="84.6" y="37.6">[2]</text>
<text x="84.6" y="36.4">[2]</text>
<text x="85" y="38.9">[2]</text>
<text x="5.9" y="46.3" transform="rotate(-90 5.9 46.3)">1</text>
<text x="5.9" y="42.7" transform="rotate(-90 5.9 42.7)">2</text>
<text x="8.2" y="44.6">C171</text>
<text x="8.2" y="46.1">100uF</text>
<text x="13.4" y="46.3" transform="rotate(-90 13.4 46.3)">1</text>
<text x="13.4" y="42.7" transform="rotate(-90 13.4 42.7)">2</text>
<text x="15.7" y="44.6">C172</text>
<text x="15.7" y="46.1">100uF</text>
<text x="61.6" y="42.8">26</text>
<text x="61.6" y="44.1">27</text>
<text x="61.6" y="45.3">28</text>
<text x="61.6" y="46.6">29</text>
<text x="61.6" y="47.8">30</text>
<text x="64.3" y="42">26</text>
<text x="64.3" y="43.3">27</text>
<text x="64.3" y="44.5">28</text>
<text x="64.3" y="45.8">29</text>
<text x="64.3" y="47">30</text>
<text x="68.7" y="43.2">SPI1_MOSI</text>
<text x="68.7" y="44.4">KEY_LED</text>
<text x="77.2" y="45.1">KEY_LED</text>
<text x="77.2" y="43.8">SPI1_MOSI</text>
<text x="77.2" y="42.6">SPI1_MISO</text>
<text x="78.4" y="46.3">AGND</text>
<text x="83.7" y="45.1">[2]</text>
<text x="84.4" y="43.8">[2]</text>
<text x="84.4" y="42.6">[2]</text>
<text x="114.1" y="42.1">AGND</text>
<text x="4.6" y="49.6">AGND</text>
<text x="61.6" y="49">31</text>
<text x="61.6" y="50.3">32</text>
<text x="61.6" y="51.5">33</text>
<text x="61.6" y="52.8">34</text>
<text x="64.3" y="48.3">31</text>
<text x="64.3" y="49.5">32</text>
<text x="64.3" y="50.8">33</text>
<text x="64.3" y="52">34</text>
<text x="64.3" y="53.3">35</text>
<text x="78.4" y="53.8">VCC_2V5</text>
<text x="78.4" y="51.3">AGND</text>
<text x="78.4" y="48.8">VCC_1V2</text>
<text x="61.6" y="54">35</text>
<text x="61.6" y="55.3">36</text>
<text x="61.6" y="56.5">37</text>
<text x="61.6" y="57.8">38</text>
<text x="61.6" y="59">39</text>
<text x="64.3" y="54.5">36</text>
<text x="64.3" y="55.7">37</text>
<text x="64.3" y="57">38</text>
<text x="64.3" y="58.2">39</text>
<text x="64.3" y="59.5">40</text>
<text x="78.4" y="56.3">AGND</text>
<text x="78.4" y="58.8">VCC_3V3</text>
<text x="61.6" y="60.3">40</text>
<text x="61.6" y="61.5">41</text>
<text x="61.6" y="62.7">42</text>
<text x="61.6" y="64">43</text>
<text x="61.6" y="65.2">44</text>
<text x="64.3" y="60.7">41</text>
<text x="64.3" y="62">42</text>
<text x="64.3" y="63.2">43</text>
<text x="64.3" y="64.5">44</text>
<text x="64.3" y="65.7">45</text>
<text x="78.4" y="61.3">DGND</text>
<text x="78.4" y="63.8">DVDD_1V8</text>
<text x="61.6" y="66.5">45</text>
<text x="61.6" y="67.7">46</text>
<text x="61.6" y="69">47</text>
<text x="61.6" y="70.2">48</text>
<text x="61.6" y="71.5">49</text>
<text x="64.3" y="66.9">46</text>
<text x="64.3" y="68.2">47</text>
<text x="64.3" y="69.4">48</text>
<text x="64.3" y="70.7">49</text>
<text x="64.3" y="71.9">50</text>
<text x="78.4" y="71.2">AGND</text>
<text x="78.4" y="68.7">AVDD_1V8</text>
<text x="78.4" y="66.2">AGND</text>
<text x="61.6" y="72.7">50</text>
<text x="61.6" y="73.9">51</text>
<text x="61.6" y="75.2">52</text>
<text x="61.6" y="76.4">53</text>
<text x="61.6" y="77.7">54</text>
<text x="64.3" y="73.2">51</text>
<text x="64.3" y="74.4">52</text>
<text x="64.3" y="75.6">53</text>
<text x="64.3" y="76.9">54</text>
<text x="78.4" y="76.2">AGND</text>
<text x="78.4" y="73.7">DDC_P2V5</text>
<text x="61.6" y="78.9">55</text>
<text x="61.6" y="80.2">56</text>
<text x="61.6" y="81.4">57</text>
<text x="61.6" y="82.7">58</text>
<text x="61.6" y="83.9">59</text>
<text x="64.3" y="78.1">55</text>
<text x="64.3" y="79.4">56</text>
<text x="64.3" y="80.6">57</text>
<text x="64.3" y="81.9">58</text>
<text x="64.3" y="83.1">59</text>
<text x="78.4" y="78.7">DDC_M2V5</text>
<text x="58.5" y="86.4">CONN-57P</text>
<text x="66" y="88.4">AGND</text>
<text x="10.7" y="101.6">DVDD_1V8</text>
<text x="20.9" y="105.5">1</text>
<text x="22.6" y="104.2">FB4</text>
<text x="25.8" y="105.5">2</text>
<text x="60.6" y="102.8">DVDD</text>
<text x="126.8" y="106.6">VCC_3V3</text>
<text x="132.2" y="107.9">FB6</text>
<text x="145.5" y="106.7">LM4140</text>
<text x="146" y="105.6">U1</text>
<text x="178" y="106.8">MHC1005P601ZBPA90</text>
<text x="180.2" y="104.3">1</text>
<text x="182" y="103">FB5</text>
<text x="182" y="107.9">FB7</text>
<text x="185.1" y="104.3">2</text>
<text x="189.4" y="104.2">VREF_A</text>
<text x="13.4" y="112.3" transform="rotate(-90 13.4 112.3)">1</text>
<text x="13.4" y="108.7" transform="rotate(-90 13.4 108.7)">2</text>
<text x="15.7" y="110.6">C13</text>
<text x="15.7" y="112">100uF</text>
<text x="18.4" y="112.3" transform="rotate(-90 18.4 112.3)">1</text>
<text x="18.4" y="108.7" transform="rotate(-90 18.4 108.7)">2</text>
<text x="20.7" y="110.6">C14</text>
<text x="20.7" y="112">0.1uF</text>
<text x="21.4" y="108.1">MHC1005P601ZBPA90</text>
<text x="28.4" y="112.3" transform="rotate(-90 28.4 112.3)">1</text>
<text x="28.4" y="108.7" transform="rotate(-90 28.4 108.7)">2</text>
<text x="30.6" y="110.6">C15</text>
<text x="30.6" y="112">22uF</text>
<text x="34.6" y="112.3" transform="rotate(-90 34.6 112.3)">1</text>
<text x="34.6" y="108.7" transform="rotate(-90 34.6 108.7)">2</text>
<text x="36.9" y="110.6">C16</text>
<text x="36.9" y="112">22uF</text>
<text x="39.6" y="112.3" transform="rotate(-90 39.6 112.3)">1</text>
<text x="39.6" y="108.7" transform="rotate(-90 39.6 108.7)">2</text>
<text x="41.8" y="110.6">C17</text>
<text x="41.8" y="112">22uF</text>
<text x="44.5" y="112.3" transform="rotate(-90 44.5 112.3)">1</text>
<text x="44.5" y="108.7" transform="rotate(-90 44.5 108.7)">2</text>
<text x="46.8" y="110.6">C18</text>
<text x="46.8" y="112">22uF</text>
<text x="50.8" y="112.3" transform="rotate(-90 50.8 112.3)">1</text>
<text x="50.8" y="108.7" transform="rotate(-90 50.8 108.7)">2</text>
<text x="53" y="110.6">C19</text>
<text x="53" y="112">22uF</text>
<text x="57" y="112.3" transform="rotate(-90 57 112.3)">1</text>
<text x="57" y="108.7" transform="rotate(-90 57 108.7)">2</text>
<text x="59.2" y="110.6">C20</text>
<text x="59.2" y="112">47uF</text>
<text x="62" y="112.3" transform="rotate(-90 62 112.3)">1</text>
<text x="62" y="108.7" transform="rotate(-90 62 108.7)">2</text>
<text x="63.5" y="111.8">0.1uF</text>
<text x="64.2" y="110.6">C21</text>
<text x="127.9" y="111.1" transform="rotate(-90 127.9 111.1)">2</text>
<text x="128.2" y="111.8">MHC1005P601ZBPA90</text>
<text x="130.2" y="113">C22</text>
<text x="130.4" y="109.3">1</text>
<text x="135.3" y="109.3">2</text>
<text x="139.1" y="111.1" transform="rotate(-90 139.1 111.1)">2</text>
<text x="141.4" y="113">C23</text>
<text x="144.1" y="109.3">2</text>
<text x="144.1" y="111.7">3</text>
<text x="146.2" y="110">VIN</text>
<text x="146.2" y="112.5">EN</text>
<text x="153.2" y="110">VREF</text>
<text x="154.6" y="112.5">NC</text>
<text x="157.7" y="111.7">5</text>
<text x="157.7" y="109.3">6</text>
<text x="161.5" y="113.6" transform="rotate(-90 161.5 113.6)">2</text>
<text x="167.7" y="113.6" transform="rotate(-90 167.7 113.6)">2</text>
<text x="171.5" y="113.6" transform="rotate(-90 171.5 113.6)">2</text>
<text x="178" y="111.8">MHC1005P601ZBPA90</text>
<text x="180.2" y="109.3">1</text>
<text x="182" y="112.9">FB8</text>
<text x="185.1" y="109.3">2</text>
<text x="189.4" y="109.2">VREF_B</text>
<text x="60.6" y="118">DGND</text>
<text x="127.9" y="114.8" transform="rotate(-90 127.9 114.8)">1</text>
<text x="130.2" y="114.5">22uF</text>
<text x="139.1" y="114.8" transform="rotate(-90 139.1 114.8)">1</text>
<text x="141.4" y="114.5">22uF</text>
<text x="149.1" y="118.5" transform="rotate(-90 149.1 118.5)">8</text>
<text x="149.9" y="116.4" transform="rotate(-90 149.9 116.4)">GND4</text>
<text x="150.3" y="118.5" transform="rotate(-90 150.3 118.5)">7</text>
<text x="151.1" y="116.4" transform="rotate(-90 151.1 116.4)">GND3</text>
<text x="151.6" y="118.5" transform="rotate(-90 151.6 118.5)">4</text>
<text x="152.4" y="116.4" transform="rotate(-90 152.4 116.4)">GND2</text>
<text x="152.8" y="118.5" transform="rotate(-90 152.8 118.5)">1</text>
<text x="153.6" y="116.4" transform="rotate(-90 153.6 116.4)">GND1</text>
<text x="161.5" y="117.3" transform="rotate(-90 161.5 117.3)">1</text>
<text x="163.8" y="115.5">C24</text>
<text x="163.8" y="117">22uF</text>
<text x="167.7" y="117.3" transform="rotate(-90 167.7 117.3)">1</text>
<text x="170" y="115.5">C25</text>
<text x="170" y="117">22uF</text>
<text x="171.5" y="117.3" transform="rotate(-90 171.5 117.3)">1</text>
<text x="173.8" y="115.5">C26</text>
<text x="173.8" y="117">22uF</text>
<text x="178" y="116.8">MHC1005P601ZBPA90</text>
<text x="180.2" y="114.2">1</text>
<text x="185.1" y="114.2">2</text>
<text x="189.4" y="114.2">VREF_C</text>
<text x="10.8" y="122.7">AVDD_1V8</text>
<text x="22.6" y="125.3">FB9</text>
<text x="59.4" y="124">AVDD_1P8</text>
<text x="126.6" y="121.8">AGND</text>
<text x="147.7" y="125.5">AGND</text>
<text x="160.4" y="124.7">VCC_1V2</text>
<text x="174" y="124.2">1</text>
<text x="175.7" y="122.9">FB11</text>
<text x="178.9" y="124.2">2</text>
<text x="186.7" y="124.7">VCC_CORE</text>
<text x="13.4" y="129.8" transform="rotate(-90 13.4 129.8)">2</text>
<text x="15.7" y="131.7">C27</text>
<text x="18.4" y="129.8" transform="rotate(-90 18.4 129.8)">2</text>
<text x="20.7" y="131.7">C28</text>
<text x="20.9" y="126.7">1</text>
<text x="21.4" y="129.2">MHC1005P601ZBPA90</text>
<text x="25.8" y="126.7">2</text>
<text x="28.4" y="128.6" transform="rotate(-90 28.4 128.6)">2</text>
<text x="30.6" y="130.5">C29</text>
<text x="30.6" y="132">22uF</text>
<text x="34.6" y="128.6" transform="rotate(-90 34.6 128.6)">2</text>
<text x="36.9" y="130.5">C30</text>
<text x="36.9" y="132">22uF</text>
<text x="39.6" y="128.6" transform="rotate(-90 39.6 128.6)">2</text>
<text x="41.8" y="130.5">C31</text>
<text x="41.8" y="132">22uF</text>
<text x="44.5" y="128.6" transform="rotate(-90 44.5 128.6)">2</text>
<text x="46.8" y="130.5">C32</text>
<text x="46.8" y="132">22uF</text>
<text x="50.8" y="128.6" transform="rotate(-90 50.8 128.6)">2</text>
<text x="53" y="130.5">C33</text>
<text x="53" y="132">22uF</text>
<text x="57" y="128.6" transform="rotate(-90 57 128.6)">2</text>
<text x="59.2" y="130.5">C34</text>
<text x="59.2" y="132">47uF</text>
<text x="62" y="128.6" transform="rotate(-90 62 128.6)">2</text>
<text x="64.2" y="130.5">C35</text>
<text x="64.2" y="132">0.1uF</text>
<text x="77.4" y="126.5">VREF_A</text>
<text x="89.9" y="126.5">VREF_B</text>
<text x="102.3" y="126.5">VREF_C</text>
<text x="171.8" y="126.7">MHC1005P601ZBPA90</text>
<text x="13.4" y="133.4" transform="rotate(-90 13.4 133.4)">1</text>
<text x="15.7" y="133.2">100uF</text>
<text x="18.4" y="133.4" transform="rotate(-90 18.4 133.4)">1</text>
<text x="20.7" y="133.2">0.1uF</text>
<text x="28.4" y="132.2" transform="rotate(-90 28.4 132.2)">1</text>
<text x="34.6" y="132.2" transform="rotate(-90 34.6 132.2)">1</text>
<text x="39.6" y="132.2" transform="rotate(-90 39.6 132.2)">1</text>
<text x="44.5" y="132.2" transform="rotate(-90 44.5 132.2)">1</text>
<text x="50.8" y="132.2" transform="rotate(-90 50.8 132.2)">1</text>
<text x="57" y="132.2" transform="rotate(-90 57 132.2)">1</text>
<text x="62" y="132.2" transform="rotate(-90 62 132.2)">1</text>
<text x="79.4" y="135.9" transform="rotate(-90 79.4 135.9)">1</text>
<text x="79.4" y="132.3" transform="rotate(-90 79.4 132.3)">2</text>
<text x="81.6" y="134.2">C36</text>
<text x="81.6" y="135.7">22uF</text>
<text x="85.6" y="135.9" transform="rotate(-90 85.6 135.9)">1</text>
<text x="85.6" y="132.3" transform="rotate(-90 85.6 132.3)">2</text>
<text x="87.9" y="134.2">C37</text>
<text x="87.9" y="135.7">22uF</text>
<text x="91.8" y="135.9" transform="rotate(-90 91.8 135.9)">1</text>
<text x="91.8" y="132.3" transform="rotate(-90 91.8 132.3)">2</text>
<text x="94.1" y="134.2">C38</text>
<text x="94.1" y="135.7">22uF</text>
<text x="98" y="135.9" transform="rotate(-90 98 135.9)">1</text>
<text x="98" y="132.3" transform="rotate(-90 98 132.3)">2</text>
<text x="100.3" y="134.2">C39</text>
<text x="100.3" y="135.7">22uF</text>
<text x="104.3" y="135.9" transform="rotate(-90 104.3 135.9)">1</text>
<text x="104.3" y="132.3" transform="rotate(-90 104.3 132.3)">2</text>
<text x="106.5" y="134.2">C40</text>
<text x="106.5" y="135.7">22uF</text>
<text x="110.5" y="135.9" transform="rotate(-90 110.5 135.9)">1</text>
<text x="110.5" y="132.3" transform="rotate(-90 110.5 132.3)">2</text>
<text x="112.8" y="134.2">C41</text>
<text x="112.8" y="135.7">22uF</text>
<text x="159.7" y="136.6">Title</text>
<text x="164.7" y="137.8">&lt;Title&gt;</text>
<text x="12.1" y="140.4">AGND</text>
<text x="78" y="140.4">AGND</text>
<text x="159.7" y="140.3">Size</text>
<text x="160.9" y="141.5">A3</text>
<text x="164.7" y="140.3">Document Number</text>
<text x="164.7" y="141.5">&lt;Doc&gt;</text>
<text x="200.8" y="140.3">Rev</text>
<text x="202" y="141.5">&lt;RevCode&gt;</text>
<text x="159.7" y="144">Date:</text>
<text x="166.2" y="144">Tuesday, August 30, 2022</text>
<text x="184.6" y="144">Sheet</text>
<text x="190.8" y="144">1</text>
<text x="194.5" y="144">of</text>
<text x="198.3" y="144">7</text>
</g>
<g font-size=".9">
<text x="21.6" y="1">5</text>
<text x="62.2" y="1">4</text>
<text x="102.8" y="1">3</text>
<text x="143.5" y="1">2</text>
<text x="184.1" y="1">1</text>
<text x=".3" y="19.9">D</text>
<text x="204.8" y="19.9">D</text>
<text x=".3" y="55.7">C</text>
<text x="204.8" y="55.7">C</text>
<text x=".3" y="91.4">B</text>
<text x="204.8" y="91.4">B</text>
<text x=".3" y="127.2">A</text>
<text x="204.8" y="127.2">A</text>
<text x="21.6" y="145.2">5</text>
<text x="62.2" y="145.2">4</text>
<text x="102.8" y="145.2">3</text>
<text x="143.5" y="145.2">2</text>
<text x="184.1" y="145.2">1</text>
</g>
</svg>
